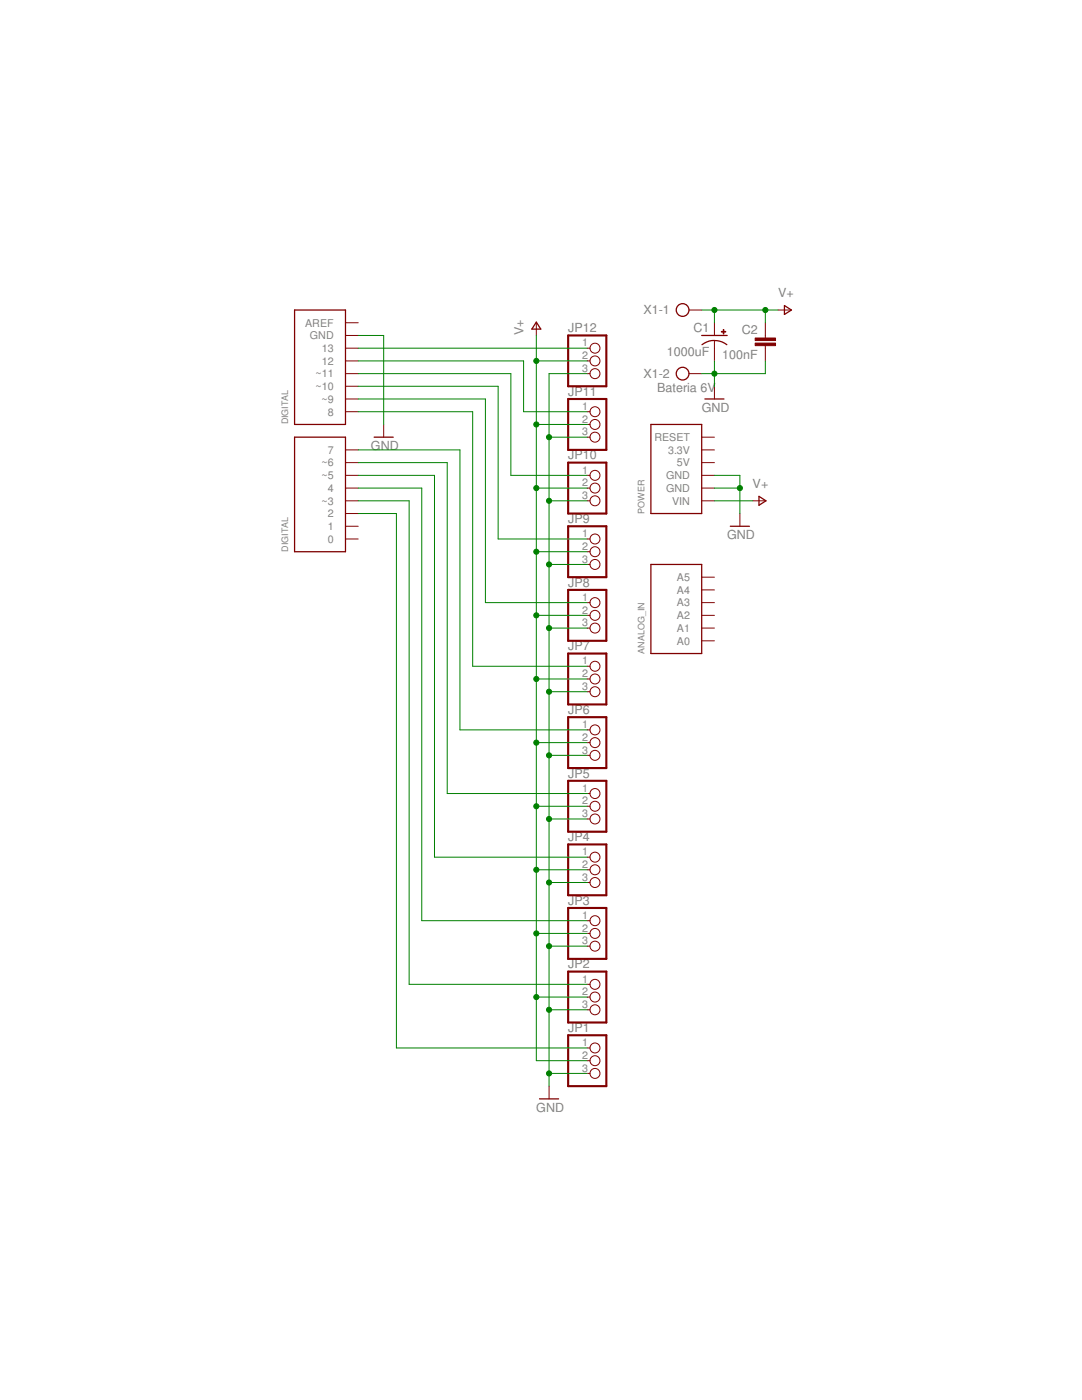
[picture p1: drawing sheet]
<svg xmlns="http://www.w3.org/2000/svg" width="216mm" height="279mm" viewBox="0 0 216 279" stroke-linecap="round" stroke-linejoin="round" font-family="sans-serif">
<g fill="#800000" stroke="#800000" stroke-width=".2">
<path d="M140 127.9h2.6z"/>
<path d="M140 125.3h2.6z"/>
<path d="M140 122.8h2.6z"/>
<path d="M140 120.3h2.6z"/>
<path d="M140 117.7h2.6z"/>
<path d="M140 115.2h2.6z"/>
<path d="M68.9 107.6h2.6z"/>
<path d="M68.9 105h2.6z"/>
<path d="M68.9 102.5h2.6z"/>
<path d="M68.9 99.9h2.6z"/>
<path d="M68.9 97.4h2.6z"/>
<path d="M68.9 94.9h2.6z"/>
<path d="M68.9 92.3h2.6z"/>
<path d="M68.9 89.8h2.6z"/>
<path d="M68.9 79.6h2.6z"/>
<path d="M68.9 77.1h2.6z"/>
<path d="M68.9 74.6h2.6z"/>
<path d="M68.9 72h2.6z"/>
<path d="M68.9 69.5h2.6z"/>
<path d="M68.9 82.2h2.6z"/>
<path d="M68.9 66.9h2.6z"/>
<path d="M68.9 64.4h2.6z"/>
<path d="M140 97.4h2.6z"/>
<path d="M140 99.9h2.6z"/>
<path d="M140 94.9h2.6z"/>
<path d="M140 89.8h2.6z"/>
<path d="M140 92.3h2.6z"/>
<path d="M140 87.2h2.6z"/>
<path d="M147.6 102.5v2.5z"/>
<path d="M76.6 84.7v2.5z"/>
<path d="M137.5 61.9h2.5z"/>
<path d="M137.5 74.6h2.5z"/>
<path d="M150.2 99.9h2.5z"/>
<path d="M155.3 61.9h2.5z"/>
<path d="M142.6 68v1.5z"/>
<path d="M142.6 64.4v2.5z"/>
<path d="M142.6 69.5v2.5z"/>
<path d="M152.7 64.4v2.5z"/>
<path d="M152.7 69.5v2.5z"/>
<path d="M152.7 66.9v.6z"/>
<path d="M152.7 69v.5z"/>
<path d="M142.6 77.1v2.5z"/>
<path d="M117.2 209.1h.5z"/>
<path d="M117.2 211.7h.5z"/>
<path d="M117.2 214.2h.5z"/>
<path d="M117.2 196.4h.5z"/>
<path d="M117.2 199h.5z"/>
<path d="M117.2 201.5h.5z"/>
<path d="M117.2 183.7h.5z"/>
<path d="M117.2 186.3h.5z"/>
<path d="M117.2 188.8h.5z"/>
<path d="M117.2 171.1h.5z"/>
<path d="M117.2 173.6h.5z"/>
<path d="M117.2 176.1h.5z"/>
<path d="M117.2 158.4h.5z"/>
<path d="M117.2 160.9h.5z"/>
<path d="M117.2 163.4h.5z"/>
<path d="M117.2 145.7h.5z"/>
<path d="M117.2 148.2h.5z"/>
<path d="M117.2 150.7h.5z"/>
<path d="M117.2 133h.5z"/>
<path d="M117.2 135.5h.5z"/>
<path d="M117.2 138h.5z"/>
<path d="M117.2 120.3h.5z"/>
<path d="M117.2 122.8h.5z"/>
<path d="M117.2 125.3h.5z"/>
<path d="M117.2 107.6h.5z"/>
<path d="M117.2 110.1h.5z"/>
<path d="M117.2 112.6h.5z"/>
<path d="M117.2 94.9h.5z"/>
<path d="M117.2 97.4h.5z"/>
<path d="M117.2 99.9h.5z"/>
<path d="M117.2 82.2h.5z"/>
<path d="M117.2 84.7h.5z"/>
<path d="M117.2 87.2h.5z"/>
<path d="M117.2 69.5h.5z"/>
<path d="M117.2 72h.5z"/>
<path d="M117.2 74.6h.5z"/>
<path d="M109.6 216.8v2.5z"/>
<path d="M107 64.4v2.5z"/>
</g>
<g fill="#800000" stroke="#800000" stroke-width=".25">
<path d="M129.9 112.6h10.1z"/>
<path d="M140 112.6v17.8z"/>
<path d="M129.9 130.4h10.1z"/>
<path d="M129.9 112.6v17.8z"/>
<path d="M58.8 87.2h10.1z"/>
<path d="M68.9 87.2v22.9z"/>
<path d="M58.8 110.1h10.1z"/>
<path d="M58.8 87.2v22.9z"/>
<path d="M58.8 61.9h10.1z"/>
<path d="M68.9 61.9v22.8z"/>
<path d="M58.8 84.7h10.1z"/>
<path d="M58.8 61.9v22.8z"/>
<path d="M129.9 84.7h10.1z"/>
<path d="M140 84.7v17.8z"/>
<path d="M129.9 102.5h10.1z"/>
<path d="M129.9 84.7v17.8z"/>
<path d="M145.7 105h3.8z"/>
<path d="M74.7 87.2h3.8z"/>
<path d="M151.4 100.8l1.4-.9z"/>
<path d="M151.4 99.1l1.4 .8z"/>
<path d="M151.4 99.1v1.7z"/>
<path d="M156.5 62.8l1.4-.9z"/>
<path d="M156.5 61l1.4 .9z"/>
<path d="M156.5 61v1.8z"/>
<path d="M140 66.9h5.1z"/>
<path d="M140.7 79.6h3.8z"/>
<path d="M107.7 219.3h3.8z"/>
<path d="M107 64.3l.9 1.4z"/>
<path d="M107 64.3l-.9 1.4z"/>
<path d="M106.1 65.7h1.8z"/>
</g>
<g fill="none" stroke="#800000" stroke-width=".25">
<path d="M140.1 68.8a4 4 0 0 1 4.9 0"/>
<circle cx="136.2" cy="61.9" r="1.27"/>
<circle cx="136.2" cy="74.6" r="1.27"/>
</g>
<g fill="#800000" stroke="#800000" stroke-width=".2">
<path d="M143.9 66.1h.9v.2h-.9z"/>
<path d="M144.3 65.8h.1v.9h-.1z"/>
<path d="M150.7 68.5h4v.5h-4z"/>
<path d="M150.7 67.5h4v.5h-4z"/>
</g>
<g fill="none" stroke="#800000" stroke-width=".2">
<circle cx="118.7" cy="69.5" r=".99"/>
<circle cx="118.7" cy="72" r=".99"/>
<circle cx="118.7" cy="74.6" r=".99"/>
<circle cx="118.7" cy="97.4" r=".99"/>
<circle cx="118.7" cy="87.2" r=".99"/>
<circle cx="118.7" cy="94.9" r=".99"/>
<circle cx="118.7" cy="99.9" r=".99"/>
<circle cx="118.7" cy="82.2" r=".99"/>
<circle cx="118.7" cy="84.7" r=".99"/>
<circle cx="118.7" cy="107.6" r=".99"/>
<circle cx="118.7" cy="110.1" r=".99"/>
<circle cx="118.7" cy="112.6" r=".99"/>
<circle cx="118.7" cy="120.3" r=".99"/>
<circle cx="118.7" cy="138" r=".99"/>
<circle cx="118.7" cy="133" r=".99"/>
<circle cx="118.7" cy="125.3" r=".99"/>
<circle cx="118.7" cy="135.5" r=".99"/>
<circle cx="118.7" cy="122.8" r=".99"/>
<circle cx="118.7" cy="148.2" r=".99"/>
<circle cx="118.7" cy="145.7" r=".99"/>
<circle cx="118.7" cy="150.7" r=".99"/>
<circle cx="118.7" cy="158.4" r=".99"/>
<circle cx="118.7" cy="160.9" r=".99"/>
<circle cx="118.7" cy="171.1" r=".99"/>
<circle cx="118.7" cy="176.1" r=".99"/>
<circle cx="118.7" cy="173.6" r=".99"/>
<circle cx="118.7" cy="163.4" r=".99"/>
<circle cx="118.7" cy="199" r=".99"/>
<circle cx="118.7" cy="188.8" r=".99"/>
<circle cx="118.7" cy="196.4" r=".99"/>
<circle cx="118.7" cy="186.3" r=".99"/>
<circle cx="118.7" cy="183.7" r=".99"/>
<circle cx="118.7" cy="214.2" r=".99"/>
<circle cx="118.7" cy="209.1" r=".99"/>
<circle cx="118.7" cy="201.5" r=".99"/>
<circle cx="118.7" cy="211.7" r=".99"/>
</g>
<g fill="#800000" stroke="#800000" stroke-width=".42">
<path d="M113.4 216.8h7.6z"/>
<path d="M121 206.6v10.2z"/>
<path d="M113.4 206.6h7.6z"/>
<path d="M113.4 206.6v10.2z"/>
<path d="M113.4 204.1h7.6z"/>
<path d="M121 193.9v10.2z"/>
<path d="M113.4 193.9h7.6z"/>
<path d="M113.4 193.9v10.2z"/>
<path d="M113.4 191.4h7.6z"/>
<path d="M121 181.2v10.2z"/>
<path d="M113.4 181.2h7.6z"/>
<path d="M113.4 181.2v10.2z"/>
<path d="M113.4 178.7h7.6z"/>
<path d="M121 168.5v10.2z"/>
<path d="M113.4 168.5h7.6z"/>
<path d="M113.4 168.5v10.2z"/>
<path d="M113.4 166h7.6z"/>
<path d="M121 155.8v10.2z"/>
<path d="M113.4 155.8h7.6z"/>
<path d="M113.4 155.8v10.2z"/>
<path d="M113.4 153.3h7.6z"/>
<path d="M121 143.1v10.2z"/>
<path d="M113.4 143.1h7.6z"/>
<path d="M113.4 143.1v10.2z"/>
<path d="M113.4 140.6h7.6z"/>
<path d="M121 130.4v10.2z"/>
<path d="M113.4 130.4h7.6z"/>
<path d="M113.4 130.4v10.2z"/>
<path d="M113.4 127.9h7.6z"/>
<path d="M121 117.7v10.2z"/>
<path d="M113.4 117.7h7.6z"/>
<path d="M113.4 117.7v10.2z"/>
<path d="M113.4 115.2h7.6z"/>
<path d="M121 105v10.2z"/>
<path d="M113.4 105h7.6z"/>
<path d="M113.4 105v10.2z"/>
<path d="M113.4 102.5h7.6z"/>
<path d="M121 92.3v10.2z"/>
<path d="M113.4 92.3h7.6z"/>
<path d="M113.4 92.3v10.2z"/>
<path d="M113.4 89.8h7.6z"/>
<path d="M121 79.6v10.2z"/>
<path d="M113.4 79.6h7.6z"/>
<path d="M113.4 79.6v10.2z"/>
<path d="M113.4 77.1h7.6z"/>
<path d="M121 66.9v10.2z"/>
<path d="M113.4 66.9h7.6z"/>
<path d="M113.4 66.9v10.2z"/>
</g>
<g fill="#008000" stroke="#008000" stroke-width=".2">
<path d="M142.6 97.4h5z"/>
<path d="M147.6 97.4v5.1z"/>
<path d="M142.6 94.9h5z"/>
<path d="M147.6 94.9v2.5z"/>
<path d="M71.5 66.9h5.1z"/>
<path d="M76.6 66.9v17.8z"/>
<path d="M140 74.6h2.6z"/>
<path d="M142.6 72v2.6z"/>
<path d="M142.6 74.6h10.1z"/>
<path d="M152.7 72v2.6z"/>
<path d="M142.6 74.6v2.5z"/>
<path d="M109.6 74.6v12.6z"/>
<path d="M109.6 87.2v12.7z"/>
<path d="M109.6 99.9v12.7z"/>
<path d="M109.6 112.6v12.7z"/>
<path d="M109.6 125.3v12.7z"/>
<path d="M109.6 138v12.7z"/>
<path d="M109.6 150.7v12.7z"/>
<path d="M109.6 163.4v12.7z"/>
<path d="M109.6 176.1v12.7z"/>
<path d="M109.6 188.8v12.7z"/>
<path d="M109.6 201.5v12.7z"/>
<path d="M109.6 214.2v2.6z"/>
<path d="M109.6 214.2h7.6z"/>
<path d="M109.6 74.6h7.6z"/>
<path d="M109.6 87.2h7.6z"/>
<path d="M109.6 99.9h7.6z"/>
<path d="M109.6 112.6h7.6z"/>
<path d="M109.6 125.3h7.6z"/>
<path d="M109.6 138h7.6z"/>
<path d="M109.6 150.7h7.6z"/>
<path d="M109.6 163.4h7.6z"/>
<path d="M109.6 176.1h7.6z"/>
<path d="M109.6 188.8h7.6z"/>
<path d="M109.6 201.5h7.6z"/>
<path d="M142.6 99.9h7.6z"/>
<path d="M140 61.9h2.6z"/>
<path d="M142.6 61.9v2.5z"/>
<path d="M142.6 61.9h10.1z"/>
<path d="M152.7 61.9h2.6z"/>
<path d="M152.7 61.9v2.5z"/>
<path d="M107 211.7h10.2z"/>
<path d="M107 199v12.7z"/>
<path d="M107 186.3v12.7z"/>
<path d="M107 173.6v12.7z"/>
<path d="M107 160.9v12.7z"/>
<path d="M107 148.2v12.7z"/>
<path d="M107 135.5v12.7z"/>
<path d="M107 122.8v12.7z"/>
<path d="M107 110.1v12.7z"/>
<path d="M107 97.4v12.7z"/>
<path d="M107 84.7v12.7z"/>
<path d="M107 72v12.7z"/>
<path d="M107 66.9v5.1z"/>
<path d="M107 199h10.2z"/>
<path d="M107 186.3h10.2z"/>
<path d="M107 173.6h10.2z"/>
<path d="M107 160.9h10.2z"/>
<path d="M107 148.2h10.2z"/>
<path d="M107 135.5h10.2z"/>
<path d="M107 122.8h10.2z"/>
<path d="M107 110.1h10.2z"/>
<path d="M107 97.4h10.2z"/>
<path d="M107 84.7h10.2z"/>
<path d="M107 72h10.2z"/>
<path d="M71.5 72h33z"/>
<path d="M104.5 72v10.2z"/>
<path d="M104.5 82.2h12.7z"/>
<path d="M71.5 74.6h30.4z"/>
<path d="M101.9 74.6v20.3z"/>
<path d="M101.9 94.9h15.3z"/>
<path d="M71.5 77.1h27.9z"/>
<path d="M99.4 77.1v30.5z"/>
<path d="M99.4 107.6h17.8z"/>
<path d="M71.5 79.6h25.4z"/>
<path d="M96.9 79.6v40.7z"/>
<path d="M96.9 120.3h20.3z"/>
<path d="M71.5 82.2h22.8z"/>
<path d="M94.3 82.2v50.8z"/>
<path d="M94.3 133h22.9z"/>
<path d="M71.5 89.8h20.3z"/>
<path d="M91.8 89.8v55.9z"/>
<path d="M91.8 145.7h25.4z"/>
<path d="M89.2 92.3v66.1z"/>
<path d="M71.5 92.3h17.7z"/>
<path d="M89.2 158.4h28z"/>
<path d="M71.5 94.9h15.2z"/>
<path d="M86.7 94.9v76.2z"/>
<path d="M86.7 171.1h30.5z"/>
<path d="M71.5 97.4h12.7z"/>
<path d="M84.2 97.4v86.3z"/>
<path d="M84.2 183.7h33z"/>
<path d="M81.6 99.9v96.5z"/>
<path d="M71.5 99.9h10.1z"/>
<path d="M81.6 196.4h35.6z"/>
<path d="M71.5 102.5h7.6z"/>
<path d="M79.1 102.5v106.6z"/>
<path d="M79.1 209.1h38.1z"/>
<path d="M71.5 69.5h45.7z"/>
<circle cx="147.6" cy="97.4" r=".51"/>
<circle cx="142.6" cy="74.6" r=".51"/>
<circle cx="109.6" cy="214.2" r=".51"/>
<circle cx="109.6" cy="87.2" r=".51"/>
<circle cx="109.6" cy="99.9" r=".51"/>
<circle cx="109.6" cy="112.6" r=".51"/>
<circle cx="109.6" cy="125.3" r=".51"/>
<circle cx="109.6" cy="138" r=".51"/>
<circle cx="109.6" cy="150.7" r=".51"/>
<circle cx="109.6" cy="163.4" r=".51"/>
<circle cx="109.6" cy="176.1" r=".51"/>
<circle cx="109.6" cy="188.8" r=".51"/>
<circle cx="109.6" cy="201.5" r=".51"/>
<circle cx="142.6" cy="61.9" r=".51"/>
<circle cx="152.7" cy="61.9" r=".51"/>
<circle cx="107" cy="199" r=".51"/>
<circle cx="107" cy="186.3" r=".51"/>
<circle cx="107" cy="173.6" r=".51"/>
<circle cx="107" cy="160.9" r=".51"/>
<circle cx="107" cy="148.2" r=".51"/>
<circle cx="107" cy="135.5" r=".51"/>
<circle cx="107" cy="122.8" r=".51"/>
<circle cx="107" cy="110.1" r=".51"/>
<circle cx="107" cy="97.4" r=".51"/>
<circle cx="107" cy="84.7" r=".51"/>
<circle cx="107" cy="72" r=".51"/>
</g>
<g font-size="2.5" fill="#808080">
<text x="155.3" y="59.3">V+</text>
<text x="128.4" y="62.8">X1-1</text>
<text x="104.5" y="66.9" transform="rotate(-90 104.5 66.9)">V+</text>
<text x="113.4" y="66.3">JP12</text>
<text x="133" y="71.1">1000uF</text>
<text x="138.4" y="66.3">C1</text>
<text x="144.1" y="71.6">100nF</text>
<text x="148" y="66.6">C2</text>
<text x="128.4" y="75.4">X1-2</text>
<text x="113.4" y="79">JP11</text>
<text x="131.1" y="78.2">Bateria 6V</text>
<text x="140" y="82.2">GND</text>
<text x="74" y="89.8">GND</text>
<text x="113.4" y="91.7">JP10</text>
<text x="150.2" y="97.4">V+</text>
<text x="113.4" y="104.4">JP9</text>
<text x="145.1" y="107.6">GND</text>
<text x="113.4" y="117.1">JP8</text>
<text x="113.4" y="129.8">JP7</text>
<text x="113.4" y="142.5">JP6</text>
<text x="113.4" y="155.2">JP5</text>
<text x="113.4" y="167.9">JP4</text>
<text x="113.4" y="180.6">JP3</text>
<text x="113.4" y="193.3">JP2</text>
<text x="113.4" y="206">JP1</text>
<text x="107" y="221.8">GND</text>
</g>
<g font-size="2.1" fill="#808080">
<text x="60.9" y="65.2">AREF</text>
<text x="61.8" y="67.7">GND</text>
<text x="64.2" y="70.2">13</text>
<text x="116.2" y="69.1">1</text>
<text x="116.2" y="71.7">2</text>
<text x="63" y="77.9">~10</text>
<text x="63" y="75.3">~11</text>
<text x="64.2" y="72.8">12</text>
<text x="116.2" y="74.2">3</text>
<text x="64.2" y="80.4">~9</text>
<text x="65.4" y="82.9">8</text>
<text x="116.2" y="81.8">1</text>
<text x="116.2" y="84.4">2</text>
<text x="116.2" y="86.9">3</text>
<text x="130.6" y="88">RESET</text>
<text x="64.2" y="95.6">~5</text>
<text x="64.2" y="93.1">~6</text>
<text x="65.4" y="90.6">7</text>
<text x="116.2" y="94.5">1</text>
<text x="132.9" y="95.6">GND</text>
<text x="133.3" y="90.6">3.3V</text>
<text x="135.1" y="93.1">5V</text>
<text x="64.2" y="100.7">~3</text>
<text x="65.4" y="98.2">4</text>
<text x="116.2" y="97.1">2</text>
<text x="116.2" y="99.6">3</text>
<text x="132.9" y="98.2">GND</text>
<text x="134.1" y="100.7">VIN</text>
<text x="65.4" y="105.8">1</text>
<text x="65.4" y="103.3">2</text>
<text x="116.2" y="107.2">1</text>
<text x="65.4" y="108.3">0</text>
<text x="116.2" y="109.8">2</text>
<text x="116.2" y="112.3">3</text>
<text x="116.2" y="119.9">1</text>
<text x="135.1" y="118.5">A4</text>
<text x="135.1" y="116">A5</text>
<text x="116.2" y="122.5">2</text>
<text x="116.2" y="125">3</text>
<text x="135.1" y="123.6">A2</text>
<text x="135.1" y="121">A3</text>
<text x="135.1" y="128.6">A0</text>
<text x="135.1" y="126.1">A1</text>
<text x="116.2" y="132.6">1</text>
<text x="116.2" y="135.1">2</text>
<text x="116.2" y="137.7">3</text>
<text x="116.2" y="145.3">1</text>
<text x="116.2" y="147.8">2</text>
<text x="116.2" y="150.4">3</text>
<text x="116.2" y="158">1</text>
<text x="116.2" y="160.5">2</text>
<text x="116.2" y="163.1">3</text>
<text x="116.2" y="170.7">1</text>
<text x="116.2" y="173.2">2</text>
<text x="116.2" y="175.8">3</text>
<text x="116.2" y="183.4">1</text>
<text x="116.2" y="185.9">2</text>
<text x="116.2" y="188.5">3</text>
<text x="116.2" y="196.1">1</text>
<text x="116.2" y="198.6">2</text>
<text x="116.2" y="201.2">3</text>
<text x="116.2" y="208.8">1</text>
<text x="116.2" y="211.3">2</text>
<text x="116.2" y="213.9">3</text>
</g>
<g font-size="1.8" fill="#808080">
<text x="57.5" y="84.7" transform="rotate(-90 57.5 84.7)">DIGITAL</text>
<text x="128.6" y="102.5" transform="rotate(-90 128.6 102.5)">POWER</text>
<text x="57.5" y="110.1" transform="rotate(-90 57.5 110.1)">DIGITAL</text>
<text x="128.6" y="130.4" transform="rotate(-90 128.6 130.4)">ANALOG_IN</text>
</g>
</svg>
